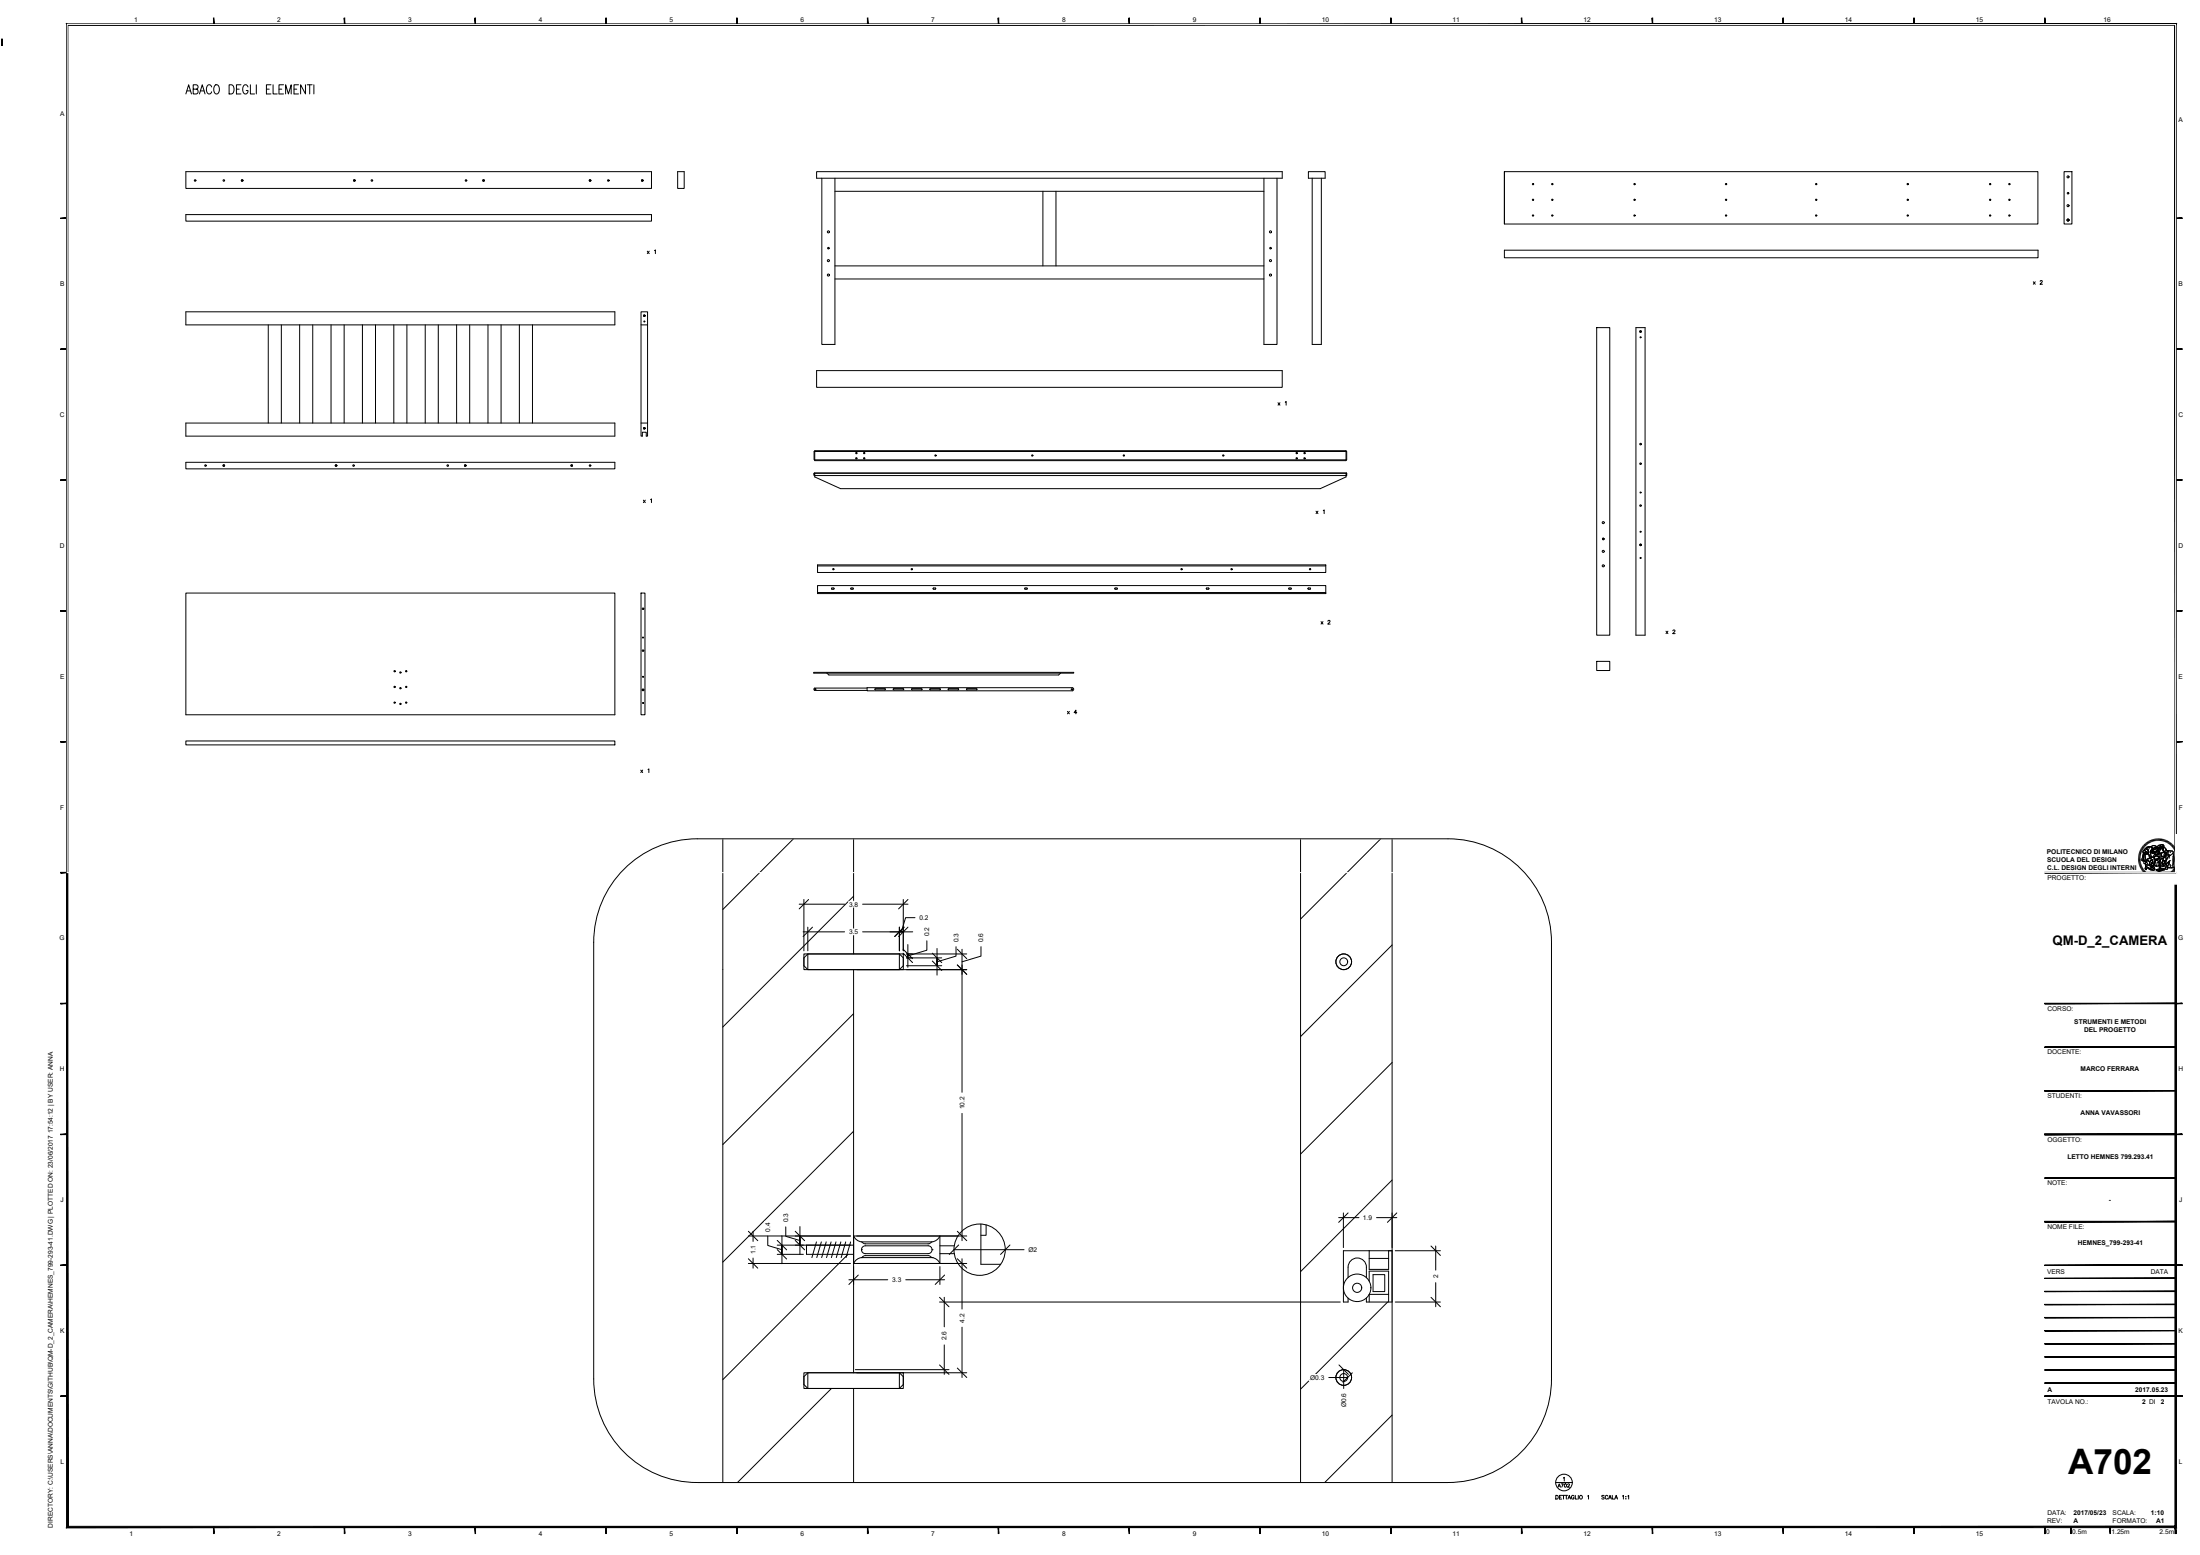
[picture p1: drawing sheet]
<svg xmlns="http://www.w3.org/2000/svg" width="841mm" height="594mm" viewBox="0 0 841 594" stroke-linecap="round" stroke-linejoin="round" font-family="sans-serif">
<!-- layer: giunzioni -->
<g fill="none" stroke="#000" stroke-width=".38">
<path d="M312.5 215.8h194.3v.4h-194.3zM312.5 216.2v2.5h194.3v-2.5M312.5 223.7h194.3v3.1h-194.3zM312.5 226.4h194.3M318.1 225.1h.6M318.1 225.1l-.2-.2 .2-.3 .7 .1-.1 .4M325.4 225.1h.6M325.4 225.1l-.2-.2 .2-.3 .7 .1-.1 .4M356.7 224.8v.1M356.7 224.9l.2 .2M356.9 224.6l.7 .1-.1 .4M356.9 225.1h.6"/>
<path d="M356.9 224.6l-.2 .2M391.9 225.1h.6M391.9 225.1l-.2-.2 .2-.3 .8 .1-.2 .4M426.3 225.1h.6M426.4 225.1l-.3-.2 .2-.3 .8 .1-.1 .4M461.3 225.1h.6M461.4 225.1l-.3-.2 .2-.3 .8 .1-.1 .4M492.8 225.1h.6M492.8 225.1l-.1-.2 .1-.3 .8 .1-.2 .4M500.2 225.1h.6M500.2 225.1l-.2-.2 .2-.3 .7 .1-.1 .4M311.1 256.9h99.4v.3h-99.4z"/>
<path d="M316.1 257.2l.8 .7h87.8l.8-.7M331.5 262.9h-20l-.4 .4 .4 .5h20M334.5 263.1h3.8l.2 .3-.2 .2h-3.6zM341.5 263.1h3.8l.2 .3-.2 .2h-3.6zM348.5 263.1h3.8l.2 .3-.2 .2h-3.6zM355.5 263.1h3.8l.2 .3-.2 .2h-3.6zM362.5 263.1h3.8l.2 .3-.2 .2h-3.6zM369.5 263.1h3.8l.2 .3-.2 .2h-3.6zM409.9 263.9l.6-.6-.6-.6h-78.4v1.2h78.4M308.8 364.4l-1.5 1.5v3.1l1.5 1.4M343.8 364.4h-35v6h35M343.8 364.4l1.5 1.5v3.1l-1.5 1.4"/>
<path d="M343.8 364.4v6M312.1 474.5l-1.7 6M314 474.5l-1.8 6M315.8 474.5l-1.7 6M317.7 474.5l-1.7 6M319.6 474.5l-1.8 6M321.4 474.5l-1.7 6M323.3 474.5l-1.7 6M325.2 474.5l-1.8 6M326.3 475.7h-18v3.5h18M329.3 477.4l.6 1.3 .9 .2M329.3 477.5h.1"/>
<path d="M329.3 477.4l.6-1.2 .9-.2h24l.9 .2 .6 1.2M329.5 474.4l.6 .6 .7 .2h24l.8-.2 .5-.6M330.8 479h24M356.3 477.4l-.3 .9-1.2 .6M356.3 477.5h.1M359.3 476h5.5M359.3 479h5.5M523.4 477.8v7.2h7.4v-7.2M329.3 480.5h.1M329.3 480.5h27M329.3 480.4l-2 1-1 1.3v-10.5l1 1.3 2 1h27l2-1 1-1.3v10.5l-1-1.3-2-1M329.5 480.4l.6-.5 .7-.2h24l.8 .2 .5 .5"/>
<path d="M356.3 480.5h.1M515.4 488.1v-4a3.5 3.5 0 0 1 3.5-3.5 3.5 3.5 0 0 1 3.5 3.5l-.1 4M522.3 495.9v1.5h9.9v-19.6h-18.6v19.6h1.8v-1.4M523.4 489.5v-3.9h7.4v11.8M523.4 480.8h7.4M523.4 494.5v2.9M524.9 487h4.5v6.4h-4.5zM308.8 524.5l-1.5 1.5v3l1.5 1.5M343.8 524.5h-35v6h35M343.8 524.5l1.5 1.5v3l-1.5 1.5M343.8 524.5v6"/>
<circle cx="318.6" cy="217.5" r=".25"/>
<circle cx="348.6" cy="217.5" r=".25"/>
<circle cx="451.7" cy="217.5" r=".25"/>
<circle cx="470.8" cy="217.5" r=".25"/>
<circle cx="500.8" cy="217.5" r=".25"/>
<circle cx="311.6" cy="263.3" r=".25"/>
<circle cx="409.7" cy="263.3" r=".25"/>
<circle cx="513.7" cy="367.4" r="3"/>
<circle cx="513.7" cy="367.4" r="1.5"/>
<circle cx="518.8" cy="492" r="5.3"/>
<circle cx="518.8" cy="492" r="1.75"/>
<circle cx="513.7" cy="526.3" r="3"/>
<circle cx="513.7" cy="526.3" r="1.5"/>
</g>
<!-- layer: struttura -->
<g fill="none" stroke="#000" stroke-width=".38">
<path d="M71.1 65.6h178v6.4h-178zM259.1 65.6h2.5v6.4h-2.5zM312.2 65.6h178v2.5h-178zM314.2 68.1v63.5h5v-63.5M319.2 73.1h164M398.7 73.1v28.5M403.7 73.1v28.5M483.2 68.1v63.5h5v-63.5M500.2 65.6h6.4v2.5h-6.4zM501.6 68.1v63.5h3.5v-63.5M575.1 65.6h204v20h-204zM575.1 65.6v20"/>
<path d="M789.1 65.6h3v20h-3zM71.1 82h178v2.5h-178zM575.1 95.6h204v2.9h-204zM71.1 119.1h164v5h-164zM245.1 119.1h2.5v47.5h-.5v-1.5h-1.5v1.5h-.5zM319.2 106.6h164M319.2 101.6h164M102.5 124.1v37.5M107.6 124.1v37.5M114.6 124.1v37.5M119.6 124.1v37.5M126.6 124.1v37.5"/>
<path d="M131.6 124.1v37.5M138.6 124.1v37.5M143.5 124.1v37.5M150.6 124.1v37.5M155.6 124.1v37.5M162.6 124.1v37.5M167.6 124.1v37.5M174.6 124.1v37.5M179.6 124.1v37.5M186.5 124.1v37.5M191.6 124.1v37.5M198.6 124.1v37.5"/>
<path d="M203.6 124.1v37.5M245.1 124.1h2.5M610.4 125.2h5v117.5h-5zM625.4 125.2h3.5v117.5h-3.5zM312.2 141.6h178v6.4h-178zM71.1 176.6h164v2.5h-164zM71.1 161.6h164v5h-164zM245.1 161.6h2.5M311.2 172.5h203.6v3.2h-203.6zM311.5 172.2h203.1v3.8h-203.1zM311.2 180.8h203.6M311.3 180.8l-.1 .9v-.9h203.6"/>
<path d="M311.5 180.8v1.4l9.8 4.5h183.4l9.9-4.5v-1.4M311.5 181.7h203.1M514.8 180.8v.9v-.9M514.8 181.7h.1M71.1 226.6h164v46.5h-164zM245.1 226.6h1.5v46.5h-1.5zM610.4 252.7h5v3.5h-5zM71.1 283.1h164v1.5h-164zM307.3 364.4h38v6h-38zM366.2 472.2h-39.9v10.5h39.9M375 467.7v15.3h7.6M377 468v3.9h-2"/>
<path d="M523.4 494.5h7.4M307.3 524.5h38v6h-38z"/>
<circle cx="74.6" cy="69" r=".3"/>
<circle cx="85.6" cy="69" r=".3"/>
<circle cx="92.6" cy="69" r=".3"/>
<circle cx="135.5" cy="69" r=".3"/>
<circle cx="142.2" cy="69" r=".3"/>
<circle cx="178.2" cy="69" r=".3"/>
<circle cx="184.9" cy="69" r=".3"/>
<circle cx="225.6" cy="69" r=".3"/>
<circle cx="232.6" cy="69" r=".3"/>
<circle cx="245.5" cy="69" r=".3"/>
<circle cx="586" cy="76.3" r=".25"/>
<circle cx="586" cy="70.3" r=".25"/>
<circle cx="593.4" cy="76.3" r=".25"/>
<circle cx="593.4" cy="70.3" r=".25"/>
<circle cx="624.8" cy="76.3" r=".25"/>
<circle cx="624.8" cy="70.3" r=".25"/>
<circle cx="659.8" cy="70.3" r=".25"/>
<circle cx="659.8" cy="76.3" r=".25"/>
<circle cx="694.3" cy="76.3" r=".25"/>
<circle cx="694.3" cy="70.3" r=".25"/>
<circle cx="729.3" cy="70.3" r=".25"/>
<circle cx="729.3" cy="76.3" r=".25"/>
<circle cx="760.8" cy="70.3" r=".25"/>
<circle cx="760.8" cy="76.3" r=".25"/>
<circle cx="768.1" cy="70.3" r=".25"/>
<circle cx="768.1" cy="76.3" r=".25"/>
<circle cx="790.6" cy="78.6" r=".4"/>
<circle cx="790.6" cy="67.6" r=".4"/>
<circle cx="790.6" cy="73.8" r=".3"/>
<circle cx="316.7" cy="99.6" r=".4"/>
<circle cx="316.7" cy="88.6" r=".4"/>
<circle cx="316.7" cy="94.8" r=".3"/>
<circle cx="485.7" cy="88.6" r=".4"/>
<circle cx="485.7" cy="99.6" r=".4"/>
<circle cx="485.7" cy="94.8" r=".3"/>
<circle cx="586" cy="82.3" r=".25"/>
<circle cx="593.4" cy="82.3" r=".25"/>
<circle cx="624.8" cy="82.3" r=".25"/>
<circle cx="659.8" cy="82.3" r=".25"/>
<circle cx="694.3" cy="82.3" r=".25"/>
<circle cx="729.3" cy="82.3" r=".25"/>
<circle cx="760.8" cy="82.3" r=".25"/>
<circle cx="768.1" cy="82.3" r=".25"/>
<circle cx="790.6" cy="84.1" r=".4"/>
<circle cx="316.7" cy="105.1" r=".4"/>
<circle cx="485.7" cy="105.1" r=".4"/>
<circle cx="246.3" cy="120.6" r=".3"/>
<circle cx="246.3" cy="122.8" r=".2"/>
<circle cx="627.1" cy="126.7" r=".3"/>
<circle cx="627.1" cy="128.9" r=".2"/>
<circle cx="78.6" cy="177.9" r=".3"/>
<circle cx="85.6" cy="177.9" r=".3"/>
<circle cx="128.5" cy="177.9" r=".3"/>
<circle cx="135.2" cy="177.9" r=".3"/>
<circle cx="171.2" cy="177.9" r=".3"/>
<circle cx="177.9" cy="177.9" r=".3"/>
<circle cx="218.6" cy="177.9" r=".3"/>
<circle cx="225.6" cy="177.9" r=".3"/>
<circle cx="246.3" cy="163.6" r=".3"/>
<circle cx="327.4" cy="175.1" r=".25"/>
<circle cx="327.4" cy="173.1" r=".25"/>
<circle cx="330.3" cy="175.1" r=".25"/>
<circle cx="330.3" cy="173.1" r=".25"/>
<circle cx="357.6" cy="174" r=".25"/>
<circle cx="394.6" cy="174" r=".25"/>
<circle cx="429.6" cy="174" r=".25"/>
<circle cx="467.6" cy="174" r=".25"/>
<circle cx="495.7" cy="173.1" r=".25"/>
<circle cx="495.7" cy="175.1" r=".25"/>
<circle cx="498.7" cy="173.1" r=".25"/>
<circle cx="498.7" cy="175.1" r=".25"/>
<circle cx="627.1" cy="169.7" r=".3"/>
<circle cx="627.1" cy="177.2" r=".3"/>
<circle cx="612.9" cy="199.7" r=".4"/>
<circle cx="627.1" cy="193.2" r=".3"/>
<circle cx="627.1" cy="188.2" r=".2"/>
<circle cx="612.9" cy="216.2" r=".4"/>
<circle cx="612.9" cy="210.7" r=".4"/>
<circle cx="612.9" cy="205.9" r=".3"/>
<circle cx="627.1" cy="208.2" r=".3"/>
<circle cx="627.1" cy="213.2" r=".2"/>
<circle cx="627.1" cy="203.2" r=".2"/>
<circle cx="245.8" cy="232.6" r=".3"/>
<circle cx="150.8" cy="256.4" r=".25"/>
<circle cx="153.1" cy="256.9" r=".25"/>
<circle cx="155.3" cy="256.4" r=".25"/>
<circle cx="245.8" cy="248.6" r=".3"/>
<circle cx="245.8" cy="243.6" r=".2"/>
<circle cx="245.8" cy="258.6" r=".2"/>
<circle cx="150.8" cy="268.4" r=".25"/>
<circle cx="150.8" cy="262.4" r=".25"/>
<circle cx="153.1" cy="268.9" r=".25"/>
<circle cx="153.1" cy="262.9" r=".25"/>
<circle cx="155.3" cy="268.4" r=".25"/>
<circle cx="155.3" cy="262.4" r=".25"/>
<circle cx="245.8" cy="263.6" r=".3"/>
<circle cx="245.8" cy="268.6" r=".2"/>
<circle cx="374.5" cy="477.4" r="9.8"/>
</g>
<!-- layer: sezionata -->
<g fill="none" stroke="#000" stroke-width=".38">
<path d="M276.3 320.5v245.9M303.3 320.5l-27 27M326.3 320.5v43.9M497.2 320.5v245.9M527.8 320.5l-30.6 30.6M532.2 320.5v245.9M326.3 342.4l-50 50M326.3 370.4v154.1M532.2 361l-35 35M326.3 387.3l-50 50M532.2 405.9l-35 35M326.3 432.2l-50 50"/>
<path d="M532.2 450.8l-35 35M324.2 479.2l-47.9 47.9M530.5 497.4l-33.3 33.3M317.8 530.5l-35.9 35.9M326.3 530.5v35.9M532.2 540.6l-25.8 25.8"/>
<circle cx="513.7" cy="367.4" r="3"/>
<circle cx="513.7" cy="526.3" r="3"/>
</g>
<!-- layer: riquadro -->
<path d="M25.7 9.4h806v324h-806zM252.7 320.5h316.3v245.9h-316.3zM345.3 368.3l-2.2 2.1M326.3 522l-2.5 2.5" fill="none" stroke="#fff" stroke-width=".38"/>
<!-- layer: G-ANNO-TTLB -->
<g fill="#000" stroke="#000" stroke-width=".38">
<path d="M.7 14.9l.1 2.5zM.7 14.9l.1 2.5z"/>
<path d="M25.4 9.1l.5 574v-573.5zM25.4 9.1l.5 574-.5 .5zM25.9 583.1l-.5 .5 806-.5zM25.4 583.6l806-.5 .5 .5zM831.4 9.6v573.5l.5 .5zM831.9 9.1v574.5l-.5-574zM25.9 9.6h805.5l.5-.5zM25.4 9.1h806.5l-806 .5z"/>
<path d="M81.6 6.9l.2 2.5zM81.6 6.9l.2 2.5z"/>
<path d="M131.6 6.9l.2 2.5zM131.6 6.9l.2 2.5z"/>
<path d="M181.6 6.9l.2 2.5zM181.6 6.9l.2 2.5z"/>
<path d="M231.6 6.9l.2 2.5zM231.6 6.9l.2 2.5z"/>
<path d="M281.6 6.9l.2 2.5zM281.6 6.9l.2 2.5z"/>
<path d="M331.6 6.9l.2 2.5zM331.6 6.9l.2 2.5z"/>
<path d="M381.6 6.9l.2 2.5zM381.6 6.9l.2 2.5z"/>
<path d="M431.6 6.9l.2 2.5zM431.6 6.9l.2 2.5z"/>
<path d="M481.6 6.9l.2 2.5zM481.6 6.9l.2 2.5z"/>
<path d="M531.6 6.9l.2 2.5zM531.6 6.9l.2 2.5z"/>
<path d="M581.6 6.9l.2 2.5zM581.6 6.9l.2 2.5z"/>
<path d="M631.6 6.9l.2 2.5zM631.6 6.9l.2 2.5z"/>
<path d="M681.6 6.9l.2 2.5zM681.6 6.9l.2 2.5z"/>
<path d="M731.6 6.9l.2 2.5zM731.6 6.9l.2 2.5z"/>
<path d="M781.6 6.9l.2 2.5zM781.6 6.9l.2 2.5z"/>
<path d="M23.2 83.5l2.5-.2zM23.2 83.3h2.5z"/>
<path d="M831.7 83.5l2.5-.2zM831.7 83.3h2.5z"/>
<path d="M23.2 133.5l2.5-.2zM23.2 133.3h2.5z"/>
<path d="M831.7 133.5l2.5-.2zM831.7 133.3h2.5z"/>
<path d="M23.2 183.5l2.5-.2zM23.2 183.3h2.5z"/>
<path d="M831.7 183.5l2.5-.2zM831.7 183.3h2.5z"/>
<path d="M23.2 233.5l2.5-.2zM23.2 233.3h2.5z"/>
<path d="M831.7 233.5l2.5-.2zM831.7 233.3h2.5z"/>
<path d="M23.2 283.5l2.5-.2zM23.2 283.3h2.5z"/>
<path d="M831.7 283.5l2.5-.2zM831.7 283.3h2.5z"/>
<path d="M23.2 333.5l2.5-.2zM23.2 333.3h2.5z"/>
<path d="M781.7 333.5l50-.2zM781.7 333.3h50z"/>
<path d="M831.7 333.5l2.5-.2zM831.7 333.3h2.5z"/>
<path d="M23.2 383.5l2.5-.2zM23.2 383.3h2.5z"/>
<path d="M781.7 383.5l50-.2zM781.7 383.3h50z"/>
<path d="M831.7 383.5l2.5-.2zM831.7 383.3h2.5z"/>
<path d="M781.7 416.6h50zM781.7 416.8l50-.2z"/>
<path d="M781.7 400.1l50-.1zM781.7 400h50z"/>
<path d="M781.7 416.8l50-.2zM781.7 416.6h50z"/>
<path d="M23.2 433.5l2.5-.2zM23.2 433.3h2.5z"/>
<path d="M781.7 433.3h50zM781.7 433.5l50-.2z"/>
<path d="M781.7 433.3h50zM781.7 433.5l50-.2z"/>
<path d="M781.7 433.3h50zM781.7 433.5l50-.2z"/>
<path d="M781.7 433.3h50zM781.7 433.5l50-.2z"/>
<path d="M831.7 433.5l2.5-.2zM831.7 433.3h2.5z"/>
<path d="M781.7 450h50zM781.7 450.1l50-.1z"/>
<path d="M781.7 466.6h50zM781.7 466.8l50-.2z"/>
<path d="M781.7 466.6h50zM781.7 466.8l50-.2z"/>
<path d="M23.2 483.5l2.5-.2zM23.2 483.3h2.5z"/>
<path d="M781.7 498.3h50zM781.7 498.4l50-.1z"/>
<path d="M781.7 493.3h50zM781.7 493.4l50-.1z"/>
<path d="M781.7 488.3h50zM781.7 488.4l50-.1z"/>
<path d="M781.7 483.3h50zM781.7 483.5l50-.2z"/>
<path d="M831.7 483.5l2.5-.2zM831.7 483.3h2.5z"/>
<path d="M831.7 483.5l2.5-.2zM831.7 483.3h2.5z"/>
<path d="M781.7 518.3h50zM781.7 518.4l50-.1z"/>
<path d="M781.7 513.3h50zM781.7 513.4l50-.1z"/>
<path d="M781.7 508.3h50zM781.7 508.4l50-.1z"/>
<path d="M781.7 503.3h50zM781.7 503.4l50-.1z"/>
<path d="M23.2 533.5l2.5-.2zM23.2 533.3h2.5z"/>
<path d="M781.7 533.3h50zM781.7 533.5l50-.2z"/>
<path d="M781.7 533.3h50zM781.7 533.5l50-.2z"/>
<path d="M781.7 528.3h50zM781.7 528.4l50-.1z"/>
<path d="M781.7 523.3h50zM781.7 523.4l50-.1z"/>
<path d="M831.7 533.5l2.5-.2zM831.7 533.3h2.5z"/>
<path d="M831.7 533.5l2.5-.2zM831.7 533.3h2.5z"/>
<path d="M831.7 533.5l2.5-.2zM831.7 533.3h2.5z"/>
<path d="M831.7 533.5l2.5-.2zM831.7 533.3h2.5z"/>
<path d="M81.6 583.4l.2 2.5zM81.6 583.4l.2 2.5z"/>
<path d="M131.6 583.4l.2 2.5zM131.6 583.4l.2 2.5z"/>
<path d="M181.6 583.4l.2 2.5zM181.6 583.4l.2 2.5z"/>
<path d="M231.6 583.4l.2 2.5zM231.6 583.4l.2 2.5z"/>
<path d="M281.6 583.4l.2 2.5zM281.6 583.4l.2 2.5z"/>
<path d="M331.6 583.4l.2 2.5zM331.6 583.4l.2 2.5z"/>
<path d="M381.6 583.4l.2 2.5zM381.6 583.4l.2 2.5z"/>
<path d="M431.6 583.4l.2 2.5zM431.6 583.4l.2 2.5z"/>
<path d="M481.6 583.4l.2 2.5zM481.6 583.4l.2 2.5z"/>
<path d="M531.6 583.4l.2 2.5zM531.6 583.4l.2 2.5z"/>
<path d="M581.6 583.4l.2 2.5zM581.6 583.4l.2 2.5z"/>
<path d="M631.6 583.4l.2 2.5zM631.6 583.4l.2 2.5z"/>
<path d="M681.6 583.4l.2 2.5zM681.6 583.4l.2 2.5z"/>
<path d="M717.2 583.3h60zM717.2 583.5l60-.2z"/>
<path d="M731.6 583.4l.2 2.5zM731.6 583.4l.2 2.5z"/>
<path d="M781.6 583.4l.2 2.5zM781.6 583.4l.2 2.5z"/>
<path d="M781.6 583.4l.2 2.5zM781.6 583.4l.2 2.5z"/>
<path d="M791.6 583.4l.2 2.5zM791.6 583.4l.2 2.5z"/>
<path d="M806.6 583.4l.2 2.5zM806.6 583.4l.2 2.5z"/>
<path d="M831.5 583.4l.4 2.5v-2.5zM831.5 583.4l.4 2.5h-.4z"/>
</g>
<!-- layer: G-ANNO-LOGO -->
<g fill="none" stroke="#000" stroke-width=".38">
<path d="M817.5 328.1h.6M817.5 327.7h.7M817.5 327.3l.7 .1M817.5 327l.7 .1M817.6 326.6l.7 .2M817.7 326.3l.6 .1M817.8 325.9l.6 .2M817.9 325.6l.6 .2M818 325.3l.6 .2M818.1 324.9l.7 .3M818.1 328.4h-.6M818.2 328.7l-.7 .1"/>
<path d="M818.2 329l-.7 .1M818.3 329.3l-.7 .2M818.3 324.6l.6 .3M818.3 329.7l-.6 .1M818.4 330l-.7 .2M818.5 324.3l.6 .3M818.5 330.3l-.6 .2M818.6 330.6l-.6 .3M818.6 324l.6 .4M818.7 330.9l-.6 .3M818.8 323.7l.6 .4M818.9 331.2l-.6 .3"/>
<path d="M819 331.5l-.6 .3M819.1 323.4l.5 .4M819.2 331.8l-.6 .3M819.3 323.1l.5 .5M819.4 325.7l1.3 .3 .6-.4v.5a1.64 1.64 0 0 1-2-.3zM819.4 325.7v.4M819.4 332l-.6 .4M819.5 322.9l.5 .4M819.5 326.2l-.7 2.6 .4 .1M819.6 332.3l-.6 .4M819.7 324.6l.3-.1 .1 .8 1.1 .4-.5 .3-1-.2a.51 .51 0 0 1-.5-.4 .51 .51 0 0 1 .3-.6zM819.8 322.6l.4 .5"/>
<path d="M819.8 332.6l-.6 .4M819.8 326.2l.4 .1-.3 2.8a.43 .43 0 0 1-.6-.2 .43 .43 0 0 1 .1-.5l.1-1.5zM819.8 326.2l-.6 2.7 .7 .2M820 332.8l-.5 .5M820 322.4l.5 .5M820 329.8v.1a1.17 1.17 0 0 0 1.6 .6l.2-.2M820.1 324.2l.6-.6 1.3-.1a.8 .8 0 0 0-1.1 .3 .8 .8 0 0 0 .3 1.1v.8l-1-.4-.3-.3zM820.2 330.2l.6 .3 1-.2 .4 1 .2-.2 .3 .4-.2-.5 .3 .4-.1-.5 .4 .2-.8-.7 .3-.8 .4 .2 .3 1a.79 .79 0 0 1 0 1 .79 .79 0 0 1-.9 .2l-1.6-.8-.6-.6zM820.2 330.2v.5l.8 .7 1.9 .9M820.2 333l-.5 .5M820.2 326.3l1.2-.1 .6 1.2-.1 .5-.5 .2a.48 .48 0 0 0-.6 .1 .48 .48 0 0 0 .1 .6l-.4 .5-.5-.4zM820.2 326.3l-.2 .6 .1 2.2"/>
<path d="M820.3 322.1l.4 .6M820.3 330.8l2 1.2a.82 .82 0 0 0 1.2-.6l.1 .1a.71 .71 0 0 1-.2 1 .71 .71 0 0 1-1-.1l-1.1-.6a.39 .39 0 0 0-.5-.3 .39 .39 0 0 0-.2 .5l-.4 .2-.2-.4zM820.3 330.9l-.3 .9 .3 .4 .3-.2-.2-.1a.52 .52 0 0 1 .4-.4 .52 .52 0 0 1 .5 .3l1.1 .6a.71 .71 0 0 0 1 .1 .71 .71 0 0 0 .1-1M820.4 333.3l-.4 .5M820.5 329.3l-.3-.2a.48 .48 0 0 0-.6 .2 .48 .48 0 0 0 .2 .7l.2-.2a.67 .67 0 0 1 .7-.2 .67 .67 0 0 1 .5 .5M820.6 321.9l.4 .6M820.7 333.5l-.4 .5M820.7 329l.4-.3 .8 .6-.1 1a1.19 1.19 0 0 1-1.8-.5l.7-.2zM820.7 328.3l1.6-.3 .1-.4 .5-.1 .9 .7a1.01 1.01 0 0 1 0 1.1 1.01 1.01 0 0 1-1.1 .4v-.2a.47 .47 0 0 0 .1-.8 .47 .47 0 0 0-.8 .2l-.2 .4-.7-.6a.29 .29 0 0 1-.4 0 .29 .29 0 0 1 0-.4zM820.9 321.7l.3 .6M820.9 333.7l-.4 .5M821 323.8a.87 .87 0 0 1 1.2-.3 .87 .87 0 0 1 .2 1.3l-.4 .7 .2 .7a1.08 1.08 0 0 0 .7 1.3l-.5 .1-.1 .4-.4-.1-.5-1.7-.1-1.3a.61 .61 0 0 1-.5-.4 .61 .61 0 0 1 .2-.7z"/>
<path d="M821.1 328.6l.7 .7M821.1 328.7l-.5 .4 .1 .5M821.2 321.5l.3 .6M821.2 333.9l-.4 .5M821.4 326.2h-2.1l-.3 1.5-.5 .7 .3 .3M821.5 334l-.4 .6M821.5 321.3l.3 .6M821.5 326.6l.2 1.4M821.7 323.8l-.4 1 .1 1.4 .7 1.8 .7-.6a2.04 2.04 0 0 1-.1-3.2l-.5-.7-1.5 .2-.7 .6-.1 .7 1.4 .6-.6 .4-1-.2a.51 .51 0 0 1-.5-.4 .51 .51 0 0 1 .3-.6l.5-.4M821.8 334.2l-.4 .6M821.8 321.2l.3 .6M821.9 327.9l-.4 .1a.51 .51 0 0 0-.7 .1 .51 .51 0 0 0 .1 .7"/>
<path d="M822 323.5a.8 .8 0 0 0-1.1 .3 .8 .8 0 0 0 .3 1.1h.1M822 334.4l-.3 .6M822.1 321l.3 .7M822.2 328.7l.1-.1a.46 .46 0 0 1 .6 .2 .46 .46 0 0 1-.2 .7l-.4 .9 .8 .7-.4-.2 .1 .5-.3-.4 .1 .5-.2-.4-.2 .2-.4-.8v-1zM822.2 324.9l1-.4-.1 .5-1.1 .5zM822.2 328.7l.1-.1a.47 .47 0 0 1 .6 .2 .47 .47 0 0 1-.2 .7l-.4 .9 .8 .7-.4-.2 .1 .5-.3-.4 .1 .5-.2-.4-.2 .3-.4-.9v-1zM822.3 325.4l.7-.3 .3 .2-.4 .2 .2 .5-.6-.1zM822.3 325.4l.2 .5 .6 .1M822.3 334.5l-.2 .6M822.4 323.6l.8-.6 1.2 .6-.1 .3-.5-.2-.5 .4-.6-.2M822.5 320.9l.2 .6M822.6 323.3l1-.2 .6 .2 .3 .4h-.7l-.7 .4-.7-.5z"/>
<path d="M822.6 334.6l-.2 .6M822.7 323.9l.6 .2 .6-.5 .3 .3-.6 .8-1-.1zM822.8 320.8l.2 .6M822.9 327.5l.6 .3 .4 .6 .1 .6-.4 .4M823 334.7l-.3 .7M823 325.4h.9l-.2 .3a.39 .39 0 0 1-.6 .3 .39 .39 0 0 1-.1-.6zM823 329.8l.3 1a.79 .79 0 0 1 .1 .9 .79 .79 0 0 1-.9 .3M823 325.1l.3 .2M823.1 324.8l-1.1 .7M823.1 328.4l-.7 .2M823.1 320.7l.2 .6M823.2 324.5l-.3 .5"/>
<path d="M823.3 334.8l-.2 .7M823.3 328l.8 .5M823.4 325.4a.34 .34 0 0 0-.4 .3 .34 .34 0 0 0 .4 .3 .34 .34 0 0 0 .2-.5l.3-.1-.7 .1M823.4 328.5a.7 .7 0 0 1 .2 .9 .7 .7 0 0 1-1 .3M823.5 327.7l.6-.7 1 .3 .2 .6-1.4 .4 .6 .4 .4-.2 .5-.7-.3-.5-1.1-.3-.7 .6 .2-1.1 .3-.2 1.3 .2 .5-.4v-.3l.6 .2v2l-.9 1.3h-.4l.6 .2 .1 .4a1.03 1.03 0 0 1-.7 1 1.03 1.03 0 0 1-1-.2l-.4-.4 .5-1.6M823.5 320.6l.1 .7M823.5 327.4l.6-.4 1 .3a.34 .34 0 0 1 .3 .3 .34 .34 0 0 1-.4 .3l-.2 .1a.6 .6 0 0 1-.7 .5 .6 .6 0 0 1-.5-.6zM823.5 330.3l.8 .7M823.6 334.9l-.2 .7M823.7 324.4l.1 .1M823.8 324l.2 .1M823.8 326.3l-.4 .6-.1 .7"/>
<path d="M823.8 329.7v1M823.8 320.5l.2 .7M823.9 324.1h-.1M823.9 335l-.1 .6M823.9 328.3l1.2-.4-.2 .6-.4 .2zM823.9 329.1l-.7 1.4M824.2 324.2l.9-.1a.31 .31 0 0 1-.1 .5 .31 .31 0 0 1-.4-.2zM824.2 320.5l.1 .7M824.2 323.9l-.6 .7h-1M824.2 335l-.1 .7M824.3 332.2l2-.4 1.2 .2-2.1 .6zM824.3 332.2l1.1 .4v.3l-1.1-.4z"/>
<path d="M824.3 325h1l.3 .9-.1 .4-.5-1.3a.41 .41 0 0 0-.6 .1 .41 .41 0 0 0 .2 .6v.1a.49 .49 0 0 1-.1 .7 .49 .49 0 0 1-.7-.2zM824.5 325l.7 .1 .2 .5a.63 .63 0 0 1-.1 .7 .63 .63 0 0 1-.7 .2zM824.5 320.4l.1 .7M824.5 335v.7M824.6 324l.1-.3h.4l.4 .4-.3 .3M824.6 328.5l.1 .1M824.6 329.4l-.3 1.6 1-.2M824.6 323.8a.52 .52 0 0 1 .6 0 .52 .52 0 0 1 .3 .4l-.3 .2-.2-.4h-.4zM824.7 328.2h.2M824.7 328.4l.1 .1M824.8 328.2h-.1M824.8 325.2l-.1 .1"/>
<path d="M824.9 335.1l-.1 .6M824.9 320.4v.7M825 324.2h-.8l.5 .3a.29 .29 0 0 0 .5 0 .29 .29 0 0 0-.2-.5v.3M825 329.3h.3l.2-.5 .4-.2-.4 1.3v-.4zM825 326.5v.7M825.1 328l-.6 .7-.4-.3M825.1 325.1l.1 .4M825.2 335.1v.6M825.2 325.2l-.2-.2a.44 .44 0 0 0-.6 .1 .44 .44 0 0 0 .2 .7 .46 .46 0 0 1 0 .6 .46 .46 0 0 1-.6 0 .46 .46 0 0 1 0-.6l.2-.7 .7-.3 .6 .5 .2 .8-.3 .2-.2-.3M825.3 320.4l-.1 .7M825.3 325.6h-.2M825.3 325.4a.42 .42 0 0 1 0 .6 .42 .42 0 0 1-.6-.1h-.1"/>
<path d="M825.3 326.2l-.7 .3M825.4 332.6l2.1-.6-.1 .3-2 .6zM825.4 332.6v.3M825.5 324.3l.2 .3-.2 .8M825.5 328.8h.1M825.5 329.4l-.1 .5 .2-.2M825.5 335.1l.1 .6M825.5 323.8l.2 .4M825.6 325.8l.1-1.4-.6-.7a.45 .45 0 0 1-.2-.6 .45 .45 0 0 1 .6-.2 .31 .31 0 0 1 .5 .1 .31 .31 0 0 1-.2 .4v1l.3-.5 .2 .4 .5-.2-.1 .6 .3-.1 .3 .7-1.1 .7M825.6 320.4v.7M825.7 329.1l-.2 .3v-.2M825.7 326.8l-.2 1.4"/>
<path d="M825.7 326l.4 .3M825.8 330.8l.3 1-.3-.5-.3 .7zM825.8 328l-.4 .4v.4M825.8 335l.1 .7M825.9 328.6l-.4 .2-.2 .5h-.4l.6 .2M825.9 326.9l-.4 .9M826 320.5l-.1 .6M826 322.9l-.8 .1-.3 .6M826.1 323.9l.2 .3 .5-.1M826.1 322.8l.5-.2 .6 .5-.4 1.7 .3-1.1-.3-.6-.5 .2-.5 1.1-.1-.8zM826.1 322.8l.6-.1 .5 .5-.4 1.6 .3-1.1-.3-.6-.5 .2-.5 1.1-.1-.8zM826.2 335l.1 .7"/>
<path d="M826.2 326l.7-.4 .7 .1a.68 .68 0 0 1 .8 .6 .68 .68 0 0 1-.7 .8l-.3 .3-.5 .1-.7-.7zM826.2 323.6l.3 .1M826.2 328l.9-.1-1.6 3.6-.2-1zM826.3 328l-1 2.5 .2 1 .4-.7 .2 1.4-.3-.9-.4 1 .1-.8M826.3 323.3l.5-.2 .3 .6-.3 .4-.6 .1zM826.3 324.1h.1M826.3 327l-.1 1 1-.2 .4-.6M826.3 320.5l-.1 .7M826.3 323.7h.1M826.4 324h.1M826.5 334.9l.1 .7M826.7 320.6l-.2 .6"/>
<path d="M826.7 323.8l.2 .1M826.8 323.8l-.1 .1M826.8 328.9l.7-.1-.5 1.4 .2 .7-.3 .2-.5-.2zM826.8 334.9l.2 .6M827 324.6l.3 .7M827 327.1h.1M827 320.7l-.1 .6M827.1 325.5l1.8-.5-.7 .9zM827.1 327.9l-1.1 2.1v.9M827.1 334.8l.2 .6M827.2 327.1h-.3M827.2 323.7l1.2 1.3h-.4a.61 .61 0 0 1-.7 .3 .61 .61 0 0 1-.4-.7z"/>
<path d="M827.2 323.7l.9 1M827.2 327.4h-.1M827.4 320.8l-.2 .6M827.4 334.7l.3 .6M827.4 332v.3l-2 .6-1.1-.4v-.3l1.1 .4 2-.6-1.1-.2-2 .4M827.5 328.9l-.5 2.2-.6-.2 .3-1.9M827.7 320.9l-.2 .6M827.7 327h.3v.8a.66 .66 0 0 1 0 .9 .66 .66 0 0 1-.8 .2h-.5l.4-1zM827.7 334.6l.3 .6M827.8 326.7l-.1 .4M827.8 325.8l.5 .4M827.8 324.5l.6 .5"/>
<path d="M827.9 328.8l-1.2 .2M827.9 330.2l.2 .4M828 321l-.2 .6M828 334.4l.3 .6M828.1 327l-.4 2.3a1.75 1.75 0 0 0 0 2l.2 .1M828.2 329.9l1.1-1-.8 2.6a.41 .41 0 0 1-.2 .6 .41 .41 0 0 1-.5-.2 .41 .41 0 0 1 .1-.5zM828.2 325.9a1.42 1.42 0 0 1 1.3-.9 1.42 1.42 0 0 1 1.3 .7l-.6 .7a1.08 1.08 0 0 1-1 .5 1.08 1.08 0 0 1-.9-.7M828.3 326.2l-1 1.3-1-.5v-.8l.5-.5 .6 .1-.1 1 .6-.4-.1-.6-1.1-.2-.5 .4v.5M828.3 334.3l.3 .6M828.3 327.7l.1 .6M828.4 321.1l-.3 .7M828.6 334.1l.3 .6"/>
<path d="M828.7 321.3l-.3 .6M828.8 326.9l-.9 .1M828.8 331.1l.6 .4M828.9 334l.4 .5M829 321.5l-.3 .6M829 325l-1.1 .1-.9 .4M829.2 333.8l.3 .5M829.2 329.9l.8 .9M829.2 326.9l-1 1.7-.4 1.7 1.5-1.4 .5-.1M829.3 325a.92 .92 0 0 0-.5 1.1 .92 .92 0 0 0 .9 .7M829.3 325l.5 .1a.74 .74 0 0 1 .9 .2 .74 .74 0 0 1 0 .9l.3 2.2-.3 2.3 .3 .8h-1.8a.54 .54 0 0 1-.8-.2 .54 .54 0 0 1 .4-.8l.5-1.6-1.5 1.3a5 5 0 0 1 1.7-3.3l.2-.1a.93 .93 0 0 1-1-.7 .93 .93 0 0 1 .6-1.1zM829.3 321.7l-.4 .5"/>
<path d="M829.3 328.9l-.8 2.6a.43 .43 0 0 1-.2 .6 .43 .43 0 0 1-.6-.3 .43 .43 0 0 1 .2-.5l.3-1.3M829.4 333.6l.4 .5M829.5 326.9l-.3 1.1M829.6 330.4l.1 .7 .5 .4M829.6 321.9l-.4 .5M829.7 333.4l.4 .5M829.8 325.4l-.2 .3M829.9 322.1l-.4 .5M829.9 333.2l.5 .5M830.1 332.9l.5 .5M830.2 322.3l-.5 .5M830.4 332.7l.5 .4"/>
<path d="M830.4 322.5l-.4 .5M830.6 332.4l.5 .5M830.6 327.1l.1 3.3M830.7 322.8l-.5 .5M830.7 326l.3 1.7-.3 2.9 .3 .9h-2.5M830.8 332.2l.5 .4M830.9 323.1l-.5 .4M831 331.9l.5 .4M831.1 331.6l.6 .4M831.1 323.3l-.5 .5M831.3 331.4l.6 .3M831.3 323.6l-.5 .4"/>
<path d="M831.4 331.1l.6 .3M831.6 323.9l-.6 .4M831.6 330.8l.6 .2M831.7 330.5l.6 .2M831.7 324.2l-.6 .4M831.8 330.2l.6 .2M831.9 329.8l.6 .2M831.9 324.5l-.6 .4M832 329.5l.6 .2M832 329.2l.7 .1M832.1 328.9l.6 .1M832.1 324.9l-.6 .2"/>
<path d="M832.1 328.6h.7M832.1 328.3h.7M832.2 325.2l-.6 .2M832.3 325.5l-.6 .2M832.4 325.9l-.6 .2M832.5 326.2l-.6 .2M832.6 326.5l-.6 .2M832.7 326.9l-.7 .1M832.7 327.3h-.6M832.8 327.6l-.7 .1M832.8 328h-.7"/>
</g>
<!-- layer: G-ANNO-TTLB -->
<g fill="#fff" stroke="#fff" stroke-width=".38">
<path d="M806.7 333.4l30.7 4.3-5.7-4.3zM806.7 333.4l30.7 4.3h-30.7z"/>
<path d="M831.7 318.9h5.7l-5.7 14.5zM837.4 318.9l-5.7 14.5 5.7 4.3z"/>
</g>
<path d="M806.7 333.4h25v-14.5h5.7v18.8h-30.7z" fill="none" stroke="#fff" stroke-width=".38"/>
<!-- layer: Linee e simboli -->
<g fill="none" stroke="#000" stroke-width=".38">
<path d="M227 526.8v-166.8a39.6 39.6 0 0 1 39.5-39.5h287a39.6 39.6 0 0 1 39.6 39.5v166.8M227 526.8a39.6 39.6 0 0 0 39.5 39.6h287.1a39.6 39.6 0 0 0 39.5-39.6M594.7 571.3h.5a.76 .76 0 0 1 .5 .7 .76 .76 0 0 1-.5 .7h-.5zM596.2 572h.5M597 571.3h-.8v1.4h.8M597.2 571.3h1M597.7 571.3v1.4M598.3 571.3h1M598.8 571.3v1.4M599.4 572.7l.5-1.4 .6 1.4M599.6 572.2h.7M601.7 571.6a.52 .52 0 0 0-.5-.3 .52 .52 0 0 0-.5 .5v.4a.5 .5 0 0 0 .5 .5 .5 .5 0 0 0 .5-.5h-.3"/>
<path d="M602.2 571.3v1.4h.8M603.4 571.3v1.4M606.9 571.6l.4-.3v1.4M613.3 571.5l-.4-.2-.6 .2 1 .8-.4 .4-.6-.2M614.7 571.6a.52 .52 0 0 0-.6-.3 .52 .52 0 0 0-.4 .5v.4a.52 .52 0 0 0 .4 .5 .52 .52 0 0 0 .6-.3M614.9 572.7l.6-1.4 .5 1.4M615.1 572.2h.7M616.3 571.3v1.4h.9M617.3 572.7l.5-1.4 .6 1.4M617.5 572.2h.7M620.3 571.6l.3-.3v1.4M621.5 571.8h.1"/>
<path d="M621.5 572.6h.1M622.3 571.6l.3-.3v1.4"/>
<circle cx="597.9" cy="566.4" r="3.2"/>
<circle cx="604.4" cy="571.9" r=".65"/>
</g>
<!-- layer: QUOTE -->
<g fill="none" stroke="#000" stroke-width=".38">
<path d="M305.5 345.4h17.4M307 356h15.9M307.3 343.6v19.7M308.8 354.2v9.1M329.8 345.4h17.3M329.8 356h19.1M343.8 356h1.5h-1.5M343.8 354.2v9.1M345.3 343.6v19.7M349.8 350.6h-3.6l-1.6 5.4M354.3 359.4v3.6l-7.2 2.2M327.5 370.5h42.1"/>
<path d="M346.5 364.5h23.1M346.5 366h13.5M346.5 369h13.5M347.1 366v-1.5v1.5M347.1 360.9v3.6M347.1 366v3.6M358.2 366v3v-3M358.2 362.4v3.6M358.2 369v3.6M365.5 361.7v3.6l-7.3 2.1M367.8 362.7v54.6M375 361.7v3.6l-7.2 2.1"/>
<path d="M367.8 425.4v48.6M286.1 472.2h39M287.9 470.4v3.9M293.5 472.2v3.6l5.4 1.7M297.1 475.7h28M297.1 479.2h10M298.9 475.7v3.5v-3.5M298.9 472.1v3.6M298.9 479.2v3.6M300.4 468.7v3.6l5.4 1.6M305.8 472.2v3.5v-3.5M305.8 468.6v3.6"/>
<path d="M305.8 475.7v3.6M327.5 472.2h42.1M364.7 477.4h26.8M511.8 465.2h7.7M513.6 463.4v13.2M526.2 465.2h7.8M532.2 463.4v13.2M533.4 477.8h17.2M548.8 476v9.2M286.1 482.7h39M287.9 480.6v3.9M324.5 488.9h14.9"/>
<path d="M326.3 483.9v6.8M327.5 482.7h42.1M346.3 488.9h14.8M359.2 497.4h153.2M359.3 483.9v6.8M361 495.6v11.3M367.8 480.9v19.2M533.4 497.4h17.2M548.8 490v9.2M361 513.8v11.3M367.8 507v19.3M327 523.3h35.8"/>
<path d="M327.5 524.5h42.1M508 526.3h7.2M513.7 523.3v7.2"/>
</g>
<!-- layer: 0 -->
<g fill="none" stroke="#000" stroke-width=".38">
<path d="M309.1 343.6l-3.6 3.6M310.6 354.2l-3.6 3.6M345.6 354.2l-3.6 3.6M347.1 343.6l-3.6 3.6M347.1 354.2l-3.6 3.6M345.3 364.2l3.6 3.6M345.3 362.7l3.6 3.6M356.4 364.2l3.6 3.6M356.4 367.2l3.6 3.6M366 362.7l3.6 3.6M366 368.7l3.6 3.6M286.1 470.4l3.6 3.6"/>
<path d="M297.1 473.9l3.6 3.6M297.1 477.4l3.6 3.6M304 470.4l3.6 3.6M304 473.9l3.6 3.6M366 470.4l3.6 3.6M366.5 475.6l-3.6 3.6M386.1 475.6l-3.6 3.6M515.4 463.4l-3.6 3.6M534 463.4l-3.6 3.6M547 476l3.6 3.6M286.1 480.9l3.6 3.6M328.1 487.1l-3.6 3.6"/>
<path d="M359.2 495.6l3.6 3.6M361.1 487.1l-3.6 3.6M366 480.9l3.6 3.6M547 495.6l3.6 3.6M359.2 521.5l3.6 3.6M366 522.7l3.6 3.6M511.9 521.5l3.6 3.6M517 524.5l-3.6 3.6"/>
</g>
<!-- layer: QUOTE -->
<g fill="#fff" stroke="#fff" stroke-width=".38">
<path d="M324.5 344.3v2.2l3.6-2.2zM324.5 346.5l3.6-2.2v2.2z"/>
<path d="M324.5 354.9v2.2l3.6-2.2zM324.5 357.1l3.6-2.2v2.2z"/>
<path d="M351.4 349.5v2.2l3.6-2.2zM351.4 351.7l3.6-2.2v2.2z"/>
<path d="M373.9 356.4v3.7h2.2zM373.9 356.4h2.2v3.7z"/>
<path d="M364.4 356.4v3.7h2.2zM364.4 356.4h2.2v3.7z"/>
<path d="M353.2 354.2v3.6h2.2zM353.2 354.2h2.2v3.6z"/>
<path d="M366.7 418.9v4.9h2.2zM366.7 418.9h2.2v4.9z"/>
<path d="M393.1 476.3v2.3l3.5-2.3zM393.1 478.6l3.5-2.3v2.3z"/>
<path d="M286.8 475.9v3.1h2.2zM286.8 475.9h2.2v3.1z"/>
<path d="M292.4 467v3.6h2.2zM292.4 467h2.2v3.6z"/>
<path d="M299.3 463.5v3.6h2.2zM299.3 463.5h2.2v3.6z"/>
<path d="M341 487.8v2.2l3.6-2.2zM341 490l3.6-2.2v2.2z"/>
<path d="M366.7 501.7v3.7h2.1zM366.7 501.7h2.1v3.7z"/>
<path d="M500.8 525.1v2.3l5.6-2.3zM500.8 527.4l5.6-2.3v2.3z"/>
<path d="M512.5 532.1v5.6h2.3zM512.5 532.1h2.3v5.6z"/>
<path d="M359.9 508.5v3.7h2.2zM359.9 508.5h2.2v3.7z"/>
<path d="M547.8 486.9v1.5h2.1zM547.8 486.9h2.1v1.5z"/>
<path d="M521.1 464.1v2.2l3.5-2.2zM521.1 466.3l3.5-2.2v2.2z"/>
</g>
<text font-size="13.4" x="790.7" y="563.2">A702</text>
<text font-size="7.1" x="69.8" y="37">ABACO DEGLI ELEMENTI</text>
<text font-size="5" x="784.7" y="361.1">QM-D_2_CAMERA</text>
<g font-size="4.4">
<text x="246.2" y="98.1">x 1</text>
<text x="776.1" y="109.7">x 2</text>
<text x="487.2" y="155.9">x 1</text>
<text x="244.8" y="193.3">x 1</text>
<text x="502" y="197.6">x 1</text>
<text x="503.8" y="239.5">x 2</text>
<text x="635.7" y="243.4">x 2</text>
<text x="406.8" y="274.1">x 4</text>
<text x="243.8" y="296.3">x 1</text>
<text x="594.4" y="569.4">A702</text>
</g>
<g font-size="2.5">
<text x="51.3" y="8.2">1</text>
<text x="106" y="8.2">2</text>
<text x="156" y="8.2">3</text>
<text x="206" y="8.2">4</text>
<text x="256" y="8.2">5</text>
<text x="306" y="8.2">6</text>
<text x="356" y="8.2">7</text>
<text x="406" y="8.2">8</text>
<text x="456" y="8.2">9</text>
<text x="505.3" y="8.2">10</text>
<text x="555.3" y="8.2">11</text>
<text x="605.3" y="8.2">12</text>
<text x="655.3" y="8.2">13</text>
<text x="705.3" y="8.2">14</text>
<text x="755.3" y="8.2">15</text>
<text x="804.2" y="8.2">16</text>
<text x="23" y="44.3">A</text>
<text x="832.8" y="46.6">A</text>
<text x="23" y="109.3">B</text>
<text x="832.8" y="109.3">B</text>
<text x="22.9" y="159.3">C</text>
<text x="832.8" y="159.3">C</text>
<text x="22.9" y="209.3">D</text>
<text x="832.8" y="209.3">D</text>
<text x="23" y="259.3">E</text>
<text x="832.8" y="259.3">E</text>
<text x="23" y="309.3">F</text>
<text x="832.9" y="309.3">F</text>
<text x="782.5" y="326.3">POLITECNICO DI MILANO</text>
<text x="782.6" y="329.3">SCUOLA DEL DESIGN</text>
<text x="782.6" y="332.4">C.L. DESIGN DEGLI INTERNI</text>
<text x="782.7" y="336.2">PROGETTO:</text>
<text x="324.6" y="346.3">3.8</text>
<text x="351.5" y="351.5">0.2</text>
<text x="22.8" y="359.3">G</text>
<text x="324.6" y="356.9">3.5</text>
<text x="355.2" y="357.7" transform="rotate(-90 355.2 357.7)">0.2</text>
<text x="366.4" y="360" transform="rotate(-90 366.4 360)">0.3</text>
<text x="375.9" y="360" transform="rotate(-90 375.9 360)">0.6</text>
<text x="832.7" y="359.3">G</text>
<text x="782.7" y="386.2">CORSO:</text>
<text x="793" y="391.1">STRUMENTI E METODI</text>
<text x="796.7" y="394.1">DEL PROGETTO</text>
<text x="782.7" y="402.8">DOCENTE:</text>
<text x="22.9" y="409.3">H</text>
<text x="795.4" y="409.3">MARCO FERRARA</text>
<text x="832.8" y="409.3">H</text>
<text x="782.7" y="419.5">STUDENTI:</text>
<text x="368.7" y="423.8" transform="rotate(-90 368.7 423.8)">10.2</text>
<text x="795.4" y="425.9">ANNA VAVASSORI</text>
<text x="782.7" y="436.2">OGGETTO:</text>
<text x="790.3" y="442.6">LETTO HEMNES 799.293.41</text>
<text x="782.7" y="452.8">NOTE:</text>
<text x="23.2" y="459.3">J</text>
<text x="806.2" y="459.3">-</text>
<text x="833.1" y="459.3">J</text>
<text x="301.3" y="467" transform="rotate(-90 301.3 467)">0.3</text>
<text x="521" y="466.1">1.9</text>
<text x="294.4" y="470.5" transform="rotate(-90 294.4 470.5)">0.4</text>
<text x="782.7" y="469.5">NOME FILE:</text>
<text x="288.8" y="479.1" transform="rotate(-90 288.8 479.1)">1.1</text>
<text x="393.2" y="478.3">Ø2</text>
<text x="794.3" y="475.7">HEMNES_799-293-41</text>
<text x="341.1" y="489.8">3.3</text>
<text x="549.7" y="488.3" transform="rotate(-90 549.7 488.3)">2</text>
<text x="782.6" y="486.8">VERS</text>
<text x="822.2" y="486.8">DATA</text>
<text x="23" y="509.3">K</text>
<text x="368.7" y="505.3" transform="rotate(-90 368.7 505.3)">4.2</text>
<text x="832.8" y="509.3">K</text>
<text x="361.9" y="512.1" transform="rotate(-90 361.9 512.1)">2.6</text>
<text x="500.8" y="527.2">Ø0.3</text>
<text x="782.7" y="531.8">A</text>
<text x="816.3" y="531.8">2017.05.23</text>
<text x="514.6" y="537.6" transform="rotate(-90 514.6 537.6)">Ø0.6</text>
<text x="782.7" y="536.3">TAVOLA NO.:</text>
<text x="818.9" y="536.3">2 DI</text>
<text x="826" y="536.3">2</text>
<text x="23.1" y="559.3">L</text>
<text x="833" y="559.3">L</text>
<text x="782.6" y="581.7">REV:</text>
<text x="782.7" y="578.8">DATA:</text>
<text x="792.7" y="581.8">A</text>
<text x="792.7" y="578.7">2017/05/23</text>
<text x="807.6" y="578.8">SCALA:</text>
<text x="807.6" y="581.8">FORMATO:</text>
<text x="822.2" y="578.7">1:10</text>
<text x="824.2" y="581.8">A1</text>
<text x="20.2" y="583.6" transform="rotate(-90 20.2 583.6)">DIRECTORY: C:\USERS\ANNA\DOCUMENTS\GITHUB\QM-D_2_CAMERA\HEMNES_799-293-41.DWG | PLOTTED ON: 23/06/2017 17:54:12 | BY USER: ANNA</text>
<text x="49.5" y="586.8">1</text>
<text x="106" y="586.8">2</text>
<text x="156" y="586.8">3</text>
<text x="206" y="586.8">4</text>
<text x="256" y="586.8">5</text>
<text x="306" y="586.8">6</text>
<text x="356" y="586.8">7</text>
<text x="406" y="586.8">8</text>
<text x="456" y="586.8">9</text>
<text x="505.3" y="586.8">10</text>
<text x="555.3" y="586.8">11</text>
<text x="605.3" y="586.8">12</text>
<text x="655.3" y="586.8">13</text>
<text x="705.3" y="586.8">14</text>
<text x="755.3" y="586.8">15</text>
<text x="782.2" y="585.9">0</text>
<text x="792.2" y="585.9">0.5m</text>
<text x="807.2" y="585.9">1.25m</text>
<text x="825.6" y="585.9">2.5m</text>
</g>
</svg>
